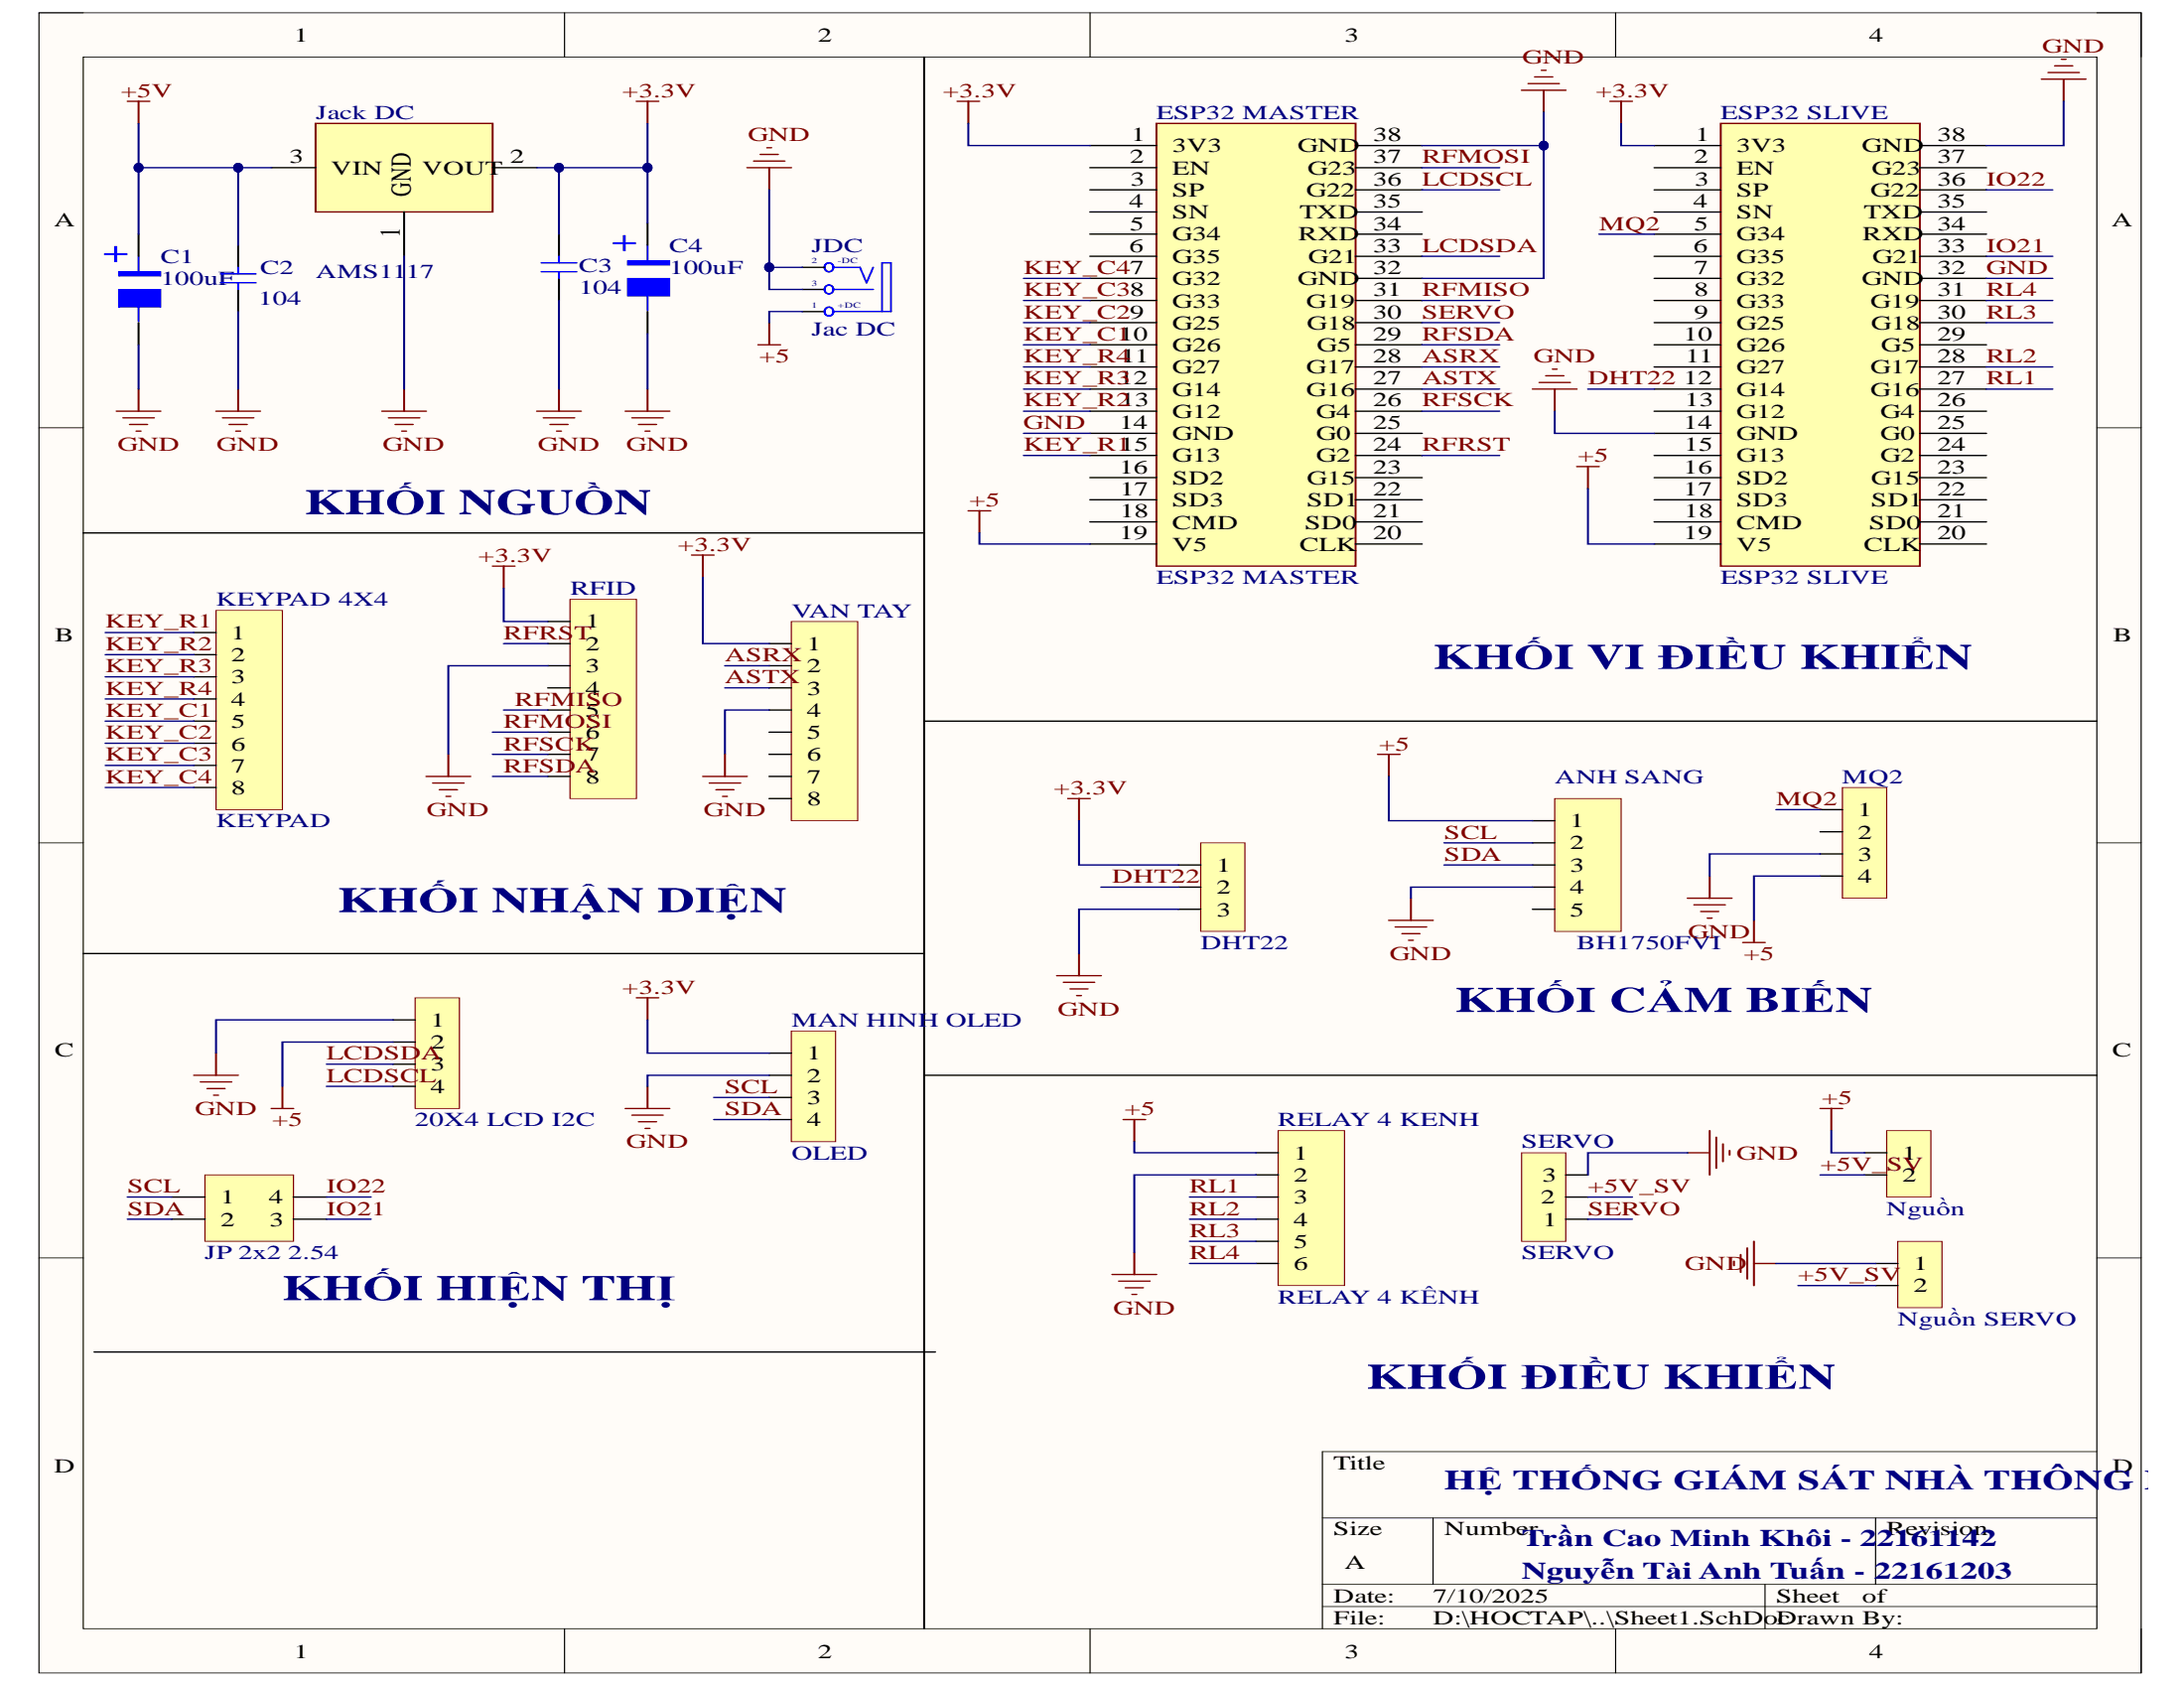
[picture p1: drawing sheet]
<svg xmlns="http://www.w3.org/2000/svg" width="279mm" height="216mm" viewBox="0 0 279 216" stroke-linecap="round" stroke-linejoin="round" font-family="sans-serif">
<path d="M5 1.6h268.9v212.4h-268.9z" fill-rule="evenodd" fill="#fffcf8"/>
<path d="M5 1.6h268.9v212.4h-268.9z" fill="none" stroke="#000" stroke-width=".13"/>
<path d="M10.7 7.3h257.6v201h-257.6z" fill-rule="evenodd" fill="#fffcf8"/>
<g fill="none" stroke="#000" stroke-width=".13">
<path d="M5 1.6h5.7M10.7 7.3h257.6v201h-257.6zM72.2 1.6v5.7M139.5 1.6v5.7M206.7 1.6v5.7M268.3 1.6h5.6v5.7M5 54.7h5.7M268.3 54.7h5.6M5 107.8h5.7M268.3 107.8h5.6M5 160.9h5.7M268.3 160.9h5.6"/>
<path d="M169.2 194.2h99.1M183.3 194.2v8.5M239.9 194.2v8.5M268.3 185.7h-99.1v22.6M72.2 208.3v5.7M139.5 208.3v5.7M169.2 202.7h99.1M169.2 205.5h99.1M206.7 208.3v5.7M225.8 202.7v5.6M273.9 208.3v5.7"/>
</g>
<path d="M147.9 15.8h25.5v56.6h-25.5z" fill-rule="evenodd" fill="#ffffb0"/>
<path d="M147.9 15.8h25.5v56.6h-25.5z" fill="none" stroke="#800000" stroke-width=".21"/>
<g fill="none" stroke="#000" stroke-width=".21">
<path d="M139.5 18.6h8.4M173.4 18.6h8.5M139.5 21.4h8.4M139.5 24.3h8.4M139.5 27.1h8.4M139.5 29.9h8.4M139.5 32.8h8.4M139.5 35.6h8.4M139.5 38.4h8.4M173.4 21.5h8.5M173.4 24.3h8.5M173.4 27.1h8.5"/>
<path d="M173.4 29.9h8.5M173.4 32.8h8.5M173.4 35.6h8.5M173.4 38.4h8.5M139.5 41.3h8.4M139.5 44.1h8.4M139.5 46.9h8.4M139.5 49.8h8.4M139.5 52.6h8.4M139.5 55.4h8.4M139.5 58.3h8.4M173.4 41.3h8.5"/>
<path d="M173.4 44.1h8.5M173.4 46.9h8.5M173.4 49.8h8.5M173.4 55.4h8.5M173.4 58.3h8.5M173.4 52.6h8.5M139.5 61.1h8.4M139.5 63.9h8.4M139.5 66.7h8.4M139.5 69.6h8.4M173.4 61.1h8.5M173.4 63.9h8.5"/>
<path d="M173.4 66.7h8.5M173.4 69.6h8.5"/>
</g>
<path d="M220.1 15.8h25.5v56.6h-25.5z" fill-rule="evenodd" fill="#ffffb0"/>
<path d="M220.1 15.8h25.5v56.6h-25.5z" fill="none" stroke="#800000" stroke-width=".21"/>
<g fill="none" stroke="#000" stroke-width=".21">
<path d="M211.6 18.6h8.5M245.6 18.6h8.5M211.6 21.5h8.5M211.6 24.3h8.5M211.6 27.1h8.5M211.6 29.9h8.5M211.6 32.8h8.5M211.6 35.6h8.5M211.6 38.4h8.5M245.6 21.5h8.5M245.6 24.3h8.5M245.6 27.1h8.5"/>
<path d="M245.6 29.9h8.5M245.6 32.8h8.5M245.6 35.6h8.5M245.6 38.4h8.5M211.6 41.3h8.5M211.6 44.1h8.5M211.6 46.9h8.5M211.6 49.8h8.5M211.6 52.6h8.5M211.6 55.4h8.5M211.6 58.3h8.5M245.6 41.3h8.5"/>
<path d="M245.6 44.1h8.5M245.6 46.9h8.5M245.6 49.8h8.5M245.6 52.6h8.5M245.6 55.4h8.5M245.6 58.3h8.5M211.6 61.1h8.5M211.6 63.9h8.5M211.6 66.7h8.5M211.6 69.6h8.5M245.6 61.1h8.5M245.6 63.9h8.5"/>
<path d="M245.6 66.7h8.5M245.6 69.6h8.5"/>
</g>
<path d="M40.4 15.8h22.6v11.3h-22.6z" fill-rule="evenodd" fill="#ffffb0"/>
<g fill="none" stroke="#800000" stroke-width=".21">
<path d="M16.3 13h2.8M17.7 13v2.8M40.4 15.8h22.6v11.3h-22.6zM81.4 13h2.9M82.8 13v2.8M14.9 52.6h5.7M15.7 53.4h4M16.6 54.3h2.3M17.4 55.1h.6M17.7 49.8v2.8M27.6 52.6h5.7M28.5 53.4h3.9"/>
<path d="M29.3 54.3h2.3M30.2 55.1h.5M30.5 49.8v2.8M48.9 52.6h5.6M49.7 53.4h4M50.6 54.3h2.2M51.4 55.1h.6M51.7 49.8v2.8M68.7 52.6h5.6M69.5 53.4h4M70.4 54.3h2.2M71.2 55.1h.6"/>
<path d="M71.5 49.8v2.8M80 52.6h5.7M80.9 53.4h3.9M81.7 54.3h2.3M82.6 55.1h.5M82.8 49.8v2.8"/>
</g>
<path d="M34.7 21.4h5.7M51.7 27.1v5.7M63 21.4h5.7" fill="none" stroke="#000" stroke-width=".21"/>
<path d="M15.2 37h5.4v2.3h-5.4z" fill-rule="evenodd" fill="#00f"/>
<path d="M15.2 37h5.4v2.3h-5.4z" fill="none" stroke="#00f" stroke-width=".13"/>
<path d="M15.2 34.8h5.4v.5h-5.4z" fill-rule="evenodd" fill="#00f"/>
<path d="M15.2 34.8h5.4v.5h-5.4z" fill="none" stroke="#00f" stroke-width=".13"/>
<path d="M17.7 32.8v2.2M17.7 38.4v2.7M28.2 36.2h4.5M28.2 35h4.5M30.5 34.2v.8M30.5 36.2v.8M69.3 34.8h4.5M69.3 33.6h4.5M71.5 32.8v.8M71.5 34.8v.8" fill="none" stroke="#00f" stroke-width=".21"/>
<path d="M17.7 29.9v2.9M30.5 31.4v2.8M30.5 37v2.9M71.5 29.9v2.9M71.5 35.6v2.8M17.7 41.3v2.8" fill="none" stroke="#000" stroke-width=".21"/>
<path d="M80.3 35.6h5.4v2.3h-5.4z" fill-rule="evenodd" fill="#00f"/>
<path d="M80.3 35.6h5.4v2.3h-5.4z" fill="none" stroke="#00f" stroke-width=".13"/>
<path d="M80.3 33.3h5.4v.6h-5.4z" fill-rule="evenodd" fill="#00f"/>
<path d="M80.3 33.3h5.4v.6h-5.4z" fill="none" stroke="#00f" stroke-width=".13"/>
<path d="M82.8 31.4v2.2M82.8 37v2.7" fill="none" stroke="#00f" stroke-width=".21"/>
<path d="M82.8 28.5v2.9M82.8 39.9v2.8" fill="none" stroke="#000" stroke-width=".21"/>
<path d="M53.1 127.6h5.7v14.2h-5.7z" fill-rule="evenodd" fill="#ffffb0"/>
<path d="M53.1 127.6h5.7v14.2h-5.7z" fill="none" stroke="#800000" stroke-width=".13"/>
<path d="M50.3 130.5h2.8M50.3 133.3h2.8M50.3 136.1h2.8M50.3 138.9h2.8" fill="none" stroke="#000" stroke-width=".21"/>
<path d="M27.6 78.1h8.5v25.5h-8.5z" fill-rule="evenodd" fill="#ffffb0"/>
<path d="M27.6 78.1h8.5v25.5h-8.5z" fill="none" stroke="#800000" stroke-width=".13"/>
<path d="M24.8 80.9h2.8M24.8 83.7h2.8M24.8 86.6h2.8M24.8 89.4h2.8M24.8 92.2h2.8M24.8 95.1h2.8M24.8 97.9h2.8M24.8 100.7h2.8" fill="none" stroke="#000" stroke-width=".21"/>
<path d="M26.2 150.3h11.3v8.5h-11.3z" fill-rule="evenodd" fill="#ffffb0"/>
<path d="M26.2 150.3h11.3v8.5h-11.3z" fill="none" stroke="#800000" stroke-width=".13"/>
<path d="M22 153.1h4.2M22 155.9h4.2M37.5 153.1h4.3M37.5 155.9h4.3" fill="none" stroke="#000" stroke-width=".21"/>
<path d="M198.9 102.1h8.5v17h-8.5z" fill-rule="evenodd" fill="#ffffb0"/>
<path d="M198.9 102.1h8.5v17h-8.5z" fill="none" stroke="#800000" stroke-width=".13"/>
<path d="M196.1 105h2.8M196.1 107.8h2.8M196.1 110.6h2.8M196.1 113.5h2.8M196.1 116.3h2.8" fill="none" stroke="#000" stroke-width=".21"/>
<path d="M163.5 144.6h8.5v19.8h-8.5z" fill-rule="evenodd" fill="#ffffb0"/>
<path d="M163.5 144.6h8.5v19.8h-8.5z" fill="none" stroke="#800000" stroke-width=".13"/>
<path d="M160.7 147.4h2.8M160.7 150.3h2.8M160.7 153.1h2.8M160.7 155.9h2.8M160.7 158.8h2.8M160.7 161.6h2.8" fill="none" stroke="#000" stroke-width=".21"/>
<path d="M194.7 147.4h5.6v11.4h-5.6z" fill-rule="evenodd" fill="#ffffb0"/>
<path d="M194.7 147.4h5.6v11.4h-5.6z" fill="none" stroke="#800000" stroke-width=".13"/>
<path d="M200.3 155.9h2.8M200.3 153.1h2.8M200.3 150.3h2.8" fill="none" stroke="#000" stroke-width=".21"/>
<path d="M241.4 144.6h5.6v8.5h-5.6z" fill-rule="evenodd" fill="#ffffb0"/>
<path d="M241.4 144.6h5.6v8.5h-5.6z" fill="none" stroke="#800000" stroke-width=".13"/>
<path d="M238.5 147.4h2.9M238.5 150.3h2.9" fill="none" stroke="#000" stroke-width=".21"/>
<path d="M242.8 158.8h5.6v8.5h-5.6z" fill-rule="evenodd" fill="#ffffb0"/>
<path d="M242.8 158.8h5.6v8.5h-5.6z" fill="none" stroke="#800000" stroke-width=".13"/>
<path d="M118.2 7.3v201M102.7 39.9h2.8M102.7 37h2.8M102.7 34.2h2.8M10.7 68.2h107.5M118.2 92.2h150.1M10.7 122h107.5M118.2 137.5h150.1M12.1 172.9h107.5M239.9 161.6h2.9M239.9 164.4h2.9" fill="none" stroke="#000" stroke-width=".21"/>
<g fill="none" stroke="#00f" stroke-width=".21">
<path d="M106.6 39.9h7.4v-6.3h-1.2v6.3M106.6 37h5.1M106.6 34.2h3.4l.9 2 .8-2"/>
<circle cx="106" cy="39.9" r=".57"/>
<circle cx="106" cy="37" r=".57"/>
<circle cx="106" cy="34.2" r=".57"/>
<circle cx="106.1" cy="37" r=".57"/>
<circle cx="106.1" cy="39.9" r=".57"/>
</g>
<path d="M101.2 131.9h5.7v14.1h-5.7z" fill-rule="evenodd" fill="#ffffb0"/>
<path d="M101.2 131.9h5.7v14.1h-5.7z" fill="none" stroke="#800000" stroke-width=".13"/>
<path d="M98.4 134.7h2.8M98.4 137.5h2.8M98.4 140.4h2.8M98.4 143.2h2.8" fill="none" stroke="#000" stroke-width=".21"/>
<g fill="none" stroke="#800000" stroke-width=".21">
<path d="M97.3 19.8h2.2M98.1 18.9h.6M122.5 13h2.8M123.9 13v2.8M194.7 11.5h5.6M195.5 10.7h4M196.4 9.8h2.2M197.2 9h.6M197.5 11.5v2.9M206 13h2.8M207.4 13v2.8M261.2 10.1h5.6"/>
<path d="M262 9.3h4M262.9 8.4h2.2M263.7 7.6h.6M264 10.1v2.9M95.6 21.4h5.6M96.4 20.6h4M98.4 21.4v2.9M97 44.1h2.8M98.4 41.3v2.8M196.1 49.8h5.6M196.9 48.9h4M197.8 48.1h2.2"/>
<path d="M198.6 47.2h.6M198.9 49.8v2.8M201.7 59.7h2.9M203.1 59.7v2.8M63 72.4h2.9M64.4 72.4v2.8M88.5 71h2.8M89.9 71v2.8M123.9 65.3h2.8M125.3 65.3v2.9M54.5 99.3h5.7M57.4 96.5v2.8"/>
<path d="M176.3 96.5h2.8M177.7 96.5v2.8M55.4 100.2h3.9M56.2 101h2.3M57.1 101.9h.5M136.6 102.1h2.9M138 102.1v2.9M177.7 117.7h5.6M178.5 118.6h4M179.4 119.4h2.2M180.5 114.9v2.8M24.8 137.5h5.7"/>
<path d="M25.7 138.4h3.9M26.5 139.2h2.3M27.6 134.7v2.8M36.1 138.9v2.9M81.4 127.6h2.9M82.8 127.6v2.9M82.8 138.9v2.9M135.2 124.8h5.7M136.1 125.6h3.9M136.9 126.5h2.3M137.8 127.3h.5M138 122v2.8"/>
<path d="M180.2 120.3h.6M27.4 140.1h.5M34.7 141.8h2.8M80 141.8h5.7M80.9 142.6h3.9M81.7 143.5h2.3M82.6 144.3h.5M143.7 143.2h2.8M145.1 143.2v2.8M215.9 147.4h2.8M218.7 144.6v5.7M219.6 145.5v3.9"/>
<path d="M220.4 146.3v2.3M221.3 147.2v.5M223.5 159.6v4M224.4 158.8v5.6M232.9 141.8h2.8M234.3 141.8v2.8M142.3 163h5.6M143.1 163.9h4M144 164.7h2.2M144.8 165.6h.6M145.1 160.2v2.8M221.8 161.3v.6"/>
<path d="M222.7 160.5v2.2M224.4 161.6h2.8"/>
</g>
<path d="M72.9 76.7h8.5v25.4h-8.5z" fill-rule="evenodd" fill="#ffffb0"/>
<path d="M72.9 76.7h8.5v25.4h-8.5z" fill="none" stroke="#800000" stroke-width=".13"/>
<path d="M70.1 79.5h2.8M70.1 82.3h2.8M70.1 85.2h2.8M70.1 88h2.8M70.1 90.8h2.8M70.1 93.6h2.8M70.1 96.5h2.8M70.1 99.3h2.8" fill="none" stroke="#000" stroke-width=".21"/>
<path d="M153.6 107.8h5.7v11.3h-5.7z" fill-rule="evenodd" fill="#ffffb0"/>
<path d="M153.6 107.8h5.7v11.3h-5.7z" fill="none" stroke="#800000" stroke-width=".13"/>
<path d="M150.8 110.6h2.8M150.8 113.5h2.8M150.8 116.3h2.8" fill="none" stroke="#000" stroke-width=".21"/>
<path d="M235.7 100.7h5.7v14.2h-5.7z" fill-rule="evenodd" fill="#ffffb0"/>
<path d="M235.7 100.7h5.7v14.2h-5.7z" fill="none" stroke="#800000" stroke-width=".13"/>
<path d="M232.9 103.6h2.8M232.9 106.4h2.8M232.9 109.2h2.8M232.9 112.1h2.8" fill="none" stroke="#000" stroke-width=".21"/>
<path d="M215.9 114.9h5.7M216.7 115.7h4M217.6 116.6h2.2M218.4 117.4h.6M218.7 112.1v2.8" fill="none" stroke="#800000" stroke-width=".21"/>
<path d="M17.7 21.4v8.5" fill="none" stroke="#000080" stroke-width=".21"/>
<circle cx="17.7" cy="21.4" r=".57" fill="#000080"/>
<circle cx="17.7" cy="21.4" r=".57" fill="none" stroke="#000080" stroke-width=".13"/>
<path d="M30.5 21.4v10M17.7 44.1v5.7" fill="none" stroke="#000080" stroke-width=".21"/>
<circle cx="30.5" cy="21.4" r=".57" fill="#000080"/>
<circle cx="30.5" cy="21.4" r=".57" fill="none" stroke="#000080" stroke-width=".13"/>
<path d="M30.5 39.9v9.9M51.7 32.8v17M68.7 21.4h14.1M71.5 38.4v11.4M82.8 42.7v7.1" fill="none" stroke="#000080" stroke-width=".21"/>
<circle cx="71.5" cy="21.4" r=".57" fill="#000080"/>
<circle cx="71.5" cy="21.4" r=".57" fill="none" stroke="#000080" stroke-width=".13"/>
<circle cx="82.8" cy="21.4" r=".57" fill="#000080"/>
<circle cx="82.8" cy="21.4" r=".57" fill="none" stroke="#000080" stroke-width=".13"/>
<path d="M71.5 21.4v8.5" fill="none" stroke="#000080" stroke-width=".21"/>
<circle cx="71.5" cy="21.4" r=".57" fill="#000080"/>
<circle cx="71.5" cy="21.4" r=".57" fill="none" stroke="#000080" stroke-width=".13"/>
<g fill="none" stroke="#000080" stroke-width=".21">
<path d="M82.8 15.8v12.7M131 35.6h8.5M131 38.4h8.5M181.9 38.4h9.9M181.9 21.5h9.9M181.9 24.3h9.9M181.9 32.8h9.9M204.6 29.9h7M254.1 35.6h8.5M254.1 38.4h8.5M254.1 24.3h8.5M254.1 32.8h8.5"/>
<path d="M131 41.3h8.5M131 44.1h8.5M131 46.9h8.5M131 49.8h8.5M131 52.6h8.5M131 55.4h8.5M131 58.3h8.5M181.9 41.3h9.9M181.9 44.1h9.9M181.9 46.9h9.9M181.9 49.8h9.9M181.9 52.6h9.9"/>
<path d="M181.9 58.3h9.9M203.1 49.8h8.5M254.1 41.3h8.5M254.1 46.9h8.5M254.1 49.8h8.5M13.5 80.9h11.3M13.5 83.7h11.3M13.5 86.6h11.3M13.5 89.4h11.3M13.5 92.2h11.3M13.5 95.1h11.3M13.5 97.9h11.3"/>
<path d="M13.5 100.7h11.3M184.7 107.8h11.4M184.7 110.6h11.4M41.8 136.1h8.5M41.8 138.9h8.5M50.3 130.5h-22.7v4.2M50.3 133.3h-14.2v5.6M82.8 130.5v4.2h15.6M98.4 137.5h-15.6v1.4M16.3 153.1h5.7M16.3 155.9h5.7M41.8 153.1h5.7"/>
<path d="M41.8 155.9h5.7M91.3 140.4h7.1M91.3 143.2h7.1M152.2 153.1h8.5M152.2 155.9h8.5M152.2 158.8h8.5M203.1 153.1h5.7M203.1 155.9h5.7M232.9 150.3h5.6M152.2 161.6h8.5M230 164.4h9.9"/>
</g>
<circle cx="82.8" cy="21.4" r=".57" fill="#000080"/>
<circle cx="82.8" cy="21.4" r=".57" fill="none" stroke="#000080" stroke-width=".13"/>
<path d="M123.9 15.8v2.8h15.6M207.4 15.8v2.8h4.2M98.4 24.3v9.9h4.3M102.7 39.9h-4.3v1.4M125.3 68.2v1.4h14.2M203.1 62.5v7.1h8.5M177.7 99.3v5.7h18.4M145.1 146v1.4h15.6M234.3 144.6v2.8h4.2" fill="none" stroke="#000080" stroke-width=".21"/>
<circle cx="98.4" cy="34.2" r=".57" fill="#000080"/>
<circle cx="98.4" cy="34.2" r=".57" fill="none" stroke="#000080" stroke-width=".13"/>
<path d="M197.5 14.4v4.2h-15.6" fill="none" stroke="#000080" stroke-width=".21"/>
<circle cx="197.5" cy="18.6" r=".57" fill="#000080"/>
<circle cx="197.5" cy="18.6" r=".57" fill="none" stroke="#000080" stroke-width=".13"/>
<path d="M197.5 18.6v17h-15.6M198.9 52.6v2.8h12.7" fill="none" stroke="#000080" stroke-width=".21"/>
<circle cx="197.5" cy="18.6" r=".57" fill="#000080"/>
<circle cx="197.5" cy="18.6" r=".57" fill="none" stroke="#000080" stroke-width=".13"/>
<path d="M17.7 15.8v5.6h17M264 13v5.6h-9.9M196.1 113.5h-15.6v1.4M160.7 150.3h-15.6v9.9M215.9 147.4h-12.8v2.9M227.2 161.6h12.7" fill="none" stroke="#000080" stroke-width=".21"/>
<circle cx="17.7" cy="21.4" r=".57" fill="#000080"/>
<circle cx="17.7" cy="21.4" r=".57" fill="none" stroke="#000080" stroke-width=".13"/>
<circle cx="30.5" cy="21.4" r=".57" fill="#000080"/>
<circle cx="30.5" cy="21.4" r=".57" fill="none" stroke="#000080" stroke-width=".13"/>
<path d="M98.4 34.2v2.8h4.3" fill="none" stroke="#000080" stroke-width=".21"/>
<circle cx="98.4" cy="34.2" r=".57" fill="#000080"/>
<circle cx="98.4" cy="34.2" r=".57" fill="none" stroke="#000080" stroke-width=".13"/>
<g fill="none" stroke="#000080" stroke-width=".21">
<path d="M64.4 75.2v4.3h5.7M63 93.6h7.1M63 96.5h7.1M63 99.3h7.1M64.4 82.3h5.7M64.4 90.8h5.7M70.1 85.2h-12.7v11.3M138 105v5.6h12.8M140.9 113.5h9.9M150.8 116.3h-12.8v5.7M227.2 103.6h5.7M232.9 112.1h-8.5v5.6"/>
<path d="M232.9 109.2h-14.2v2.9"/>
</g>
<path d="M224.4 117.7v2.8M223 120.5h2.8" fill="none" stroke="#800000" stroke-width=".21"/>
<path d="M101.2 79.5h8.5v25.5h-8.5z" fill-rule="evenodd" fill="#ffffb0"/>
<path d="M101.2 79.5h8.5v25.5h-8.5z" fill="none" stroke="#800000" stroke-width=".13"/>
<path d="M98.4 82.3h2.8M98.4 85.2h2.8M98.4 88h2.8M98.4 90.8h2.8M98.4 93.6h2.8M98.4 96.5h2.8M98.4 99.3h2.8M98.4 102.1h2.8" fill="none" stroke="#000" stroke-width=".21"/>
<path d="M89.9 73.8v8.5h8.5M92.7 85.2h5.7M92.7 88h5.7M98.4 90.8h-5.7v5.7" fill="none" stroke="#000080" stroke-width=".21"/>
<path d="M89.9 99.3h5.7M92.7 96.5v2.8M90.8 100.2h3.9M91.6 101h2.3M92.5 101.9h.5" fill="none" stroke="#800000" stroke-width=".21"/>
<g font-size="5.9" fill="#00f">
<text x="16.3" y="33.6" transform="rotate(-90 16.3 33.6)">+</text>
<text x="81.4" y="32.2" transform="rotate(-90 81.4 32.2)">+</text>
</g>
<g font-size="4.6" fill="#000080">
<text x="39" y="65.8">KHỐI NGUỒN</text>
<text x="183.3" y="85.6">KHỐI VI ĐIỀU KHIỂN</text>
<text x="43.2" y="116.7">KHỐI NHẬN DIỆN</text>
<text x="186.1" y="129.4">KHỐI CẢM BIẾN</text>
<text x="36.1" y="166.3">KHỐI HIỆN THỊ</text>
<text x="174.8" y="177.6">KHỐI ĐIỀU KHIỂN</text>
</g>
<g font-size="3.7">
<text x="52.6" y="25.1" transform="rotate(-90 52.6 25.1)">GND</text>
<text x="51.1" y="30.4" transform="rotate(-90 51.1 30.4)">1</text>
</g>
<g font-size="3.6" fill="#000080">
<text x="184.8" y="190.6">HỆ THỐNG GIÁM SÁT NHÀ THÔNG</text>
<text x="274.4" y="190.6">MI</text>
</g>
<g font-size="3" fill="#000080">
<text x="194.7" y="197.7">Trần Cao Minh Khôi - 22161142</text>
<text x="194.7" y="202">Nguyễn Tài Anh Tuấn - 22161203</text>
</g>
<g font-size="2.5">
<text x="37.6" y="5.3">1</text>
<text x="104.6" y="5.3">2</text>
<text x="172" y="5.3">3</text>
<text x="239.1" y="5.3">4</text>
<text x="37" y="20.9">3</text>
<text x="42.3" y="22.3">VIN</text>
<text x="54" y="22.3">VOUT</text>
<text x="65.3" y="20.9">2</text>
<text x="144.5" y="20.9">2</text>
<text x="144.6" y="23.8">3</text>
<text x="144.7" y="18.1">1</text>
<text x="150" y="19.4">3V3</text>
<text x="150" y="22.3">EN</text>
<text x="166" y="19.4">GND</text>
<text x="167.3" y="22.3">G23</text>
<text x="175.7" y="23.8">36</text>
<text x="175.7" y="20.9">37</text>
<text x="175.7" y="18.1">38</text>
<text x="216.7" y="20.9">2</text>
<text x="216.8" y="23.8">3</text>
<text x="216.9" y="18.1">1</text>
<text x="222.1" y="19.4">3V3</text>
<text x="222.1" y="22.3">EN</text>
<text x="238.2" y="19.4">GND</text>
<text x="239.5" y="22.3">G23</text>
<text x="247.8" y="23.8">36</text>
<text x="247.8" y="20.9">37</text>
<text x="247.8" y="18.1">38</text>
<text x="6.9" y="29">A</text>
<text x="144.5" y="26.5">4</text>
<text x="144.5" y="29.4">5</text>
<text x="150" y="25.1">SP</text>
<text x="150" y="28">SN</text>
<text x="166.3" y="28">TXD</text>
<text x="167.1" y="25.1">G22</text>
<text x="175.7" y="29.4">34</text>
<text x="175.7" y="26.5">35</text>
<text x="216.6" y="26.5">4</text>
<text x="216.7" y="29.4">5</text>
<text x="222.1" y="25.1">SP</text>
<text x="222.1" y="28">SN</text>
<text x="238.5" y="28">TXD</text>
<text x="239.3" y="25.1">G22</text>
<text x="247.8" y="29.4">34</text>
<text x="247.8" y="26.5">35</text>
<text x="270.2" y="29">A</text>
<text x="144.5" y="32.2">6</text>
<text x="150" y="30.8">G34</text>
<text x="150" y="33.6">G35</text>
<text x="166.1" y="30.8">RXD</text>
<text x="167.4" y="33.6">G21</text>
<text x="175.7" y="35.1">32</text>
<text x="175.7" y="32.2">33</text>
<text x="216.6" y="32.2">6</text>
<text x="216.7" y="35.1">7</text>
<text x="222.1" y="30.8">G34</text>
<text x="222.1" y="33.6">G35</text>
<text x="238.3" y="30.8">RXD</text>
<text x="239.6" y="33.6">G21</text>
<text x="247.8" y="35.1">32</text>
<text x="247.8" y="32.2">33</text>
<text x="150" y="36.4">G32</text>
<text x="150" y="39.3">G33</text>
<text x="166" y="36.4">GND</text>
<text x="167.1" y="39.3">G19</text>
<text x="175.7" y="40.7">30</text>
<text x="175.7" y="37.9">31</text>
<text x="216.7" y="37.9">8</text>
<text x="216.7" y="40.7">9</text>
<text x="222.1" y="36.4">G32</text>
<text x="222.1" y="39.3">G33</text>
<text x="238.2" y="36.4">GND</text>
<text x="239.3" y="39.3">G19</text>
<text x="247.8" y="40.7">30</text>
<text x="247.8" y="37.9">31</text>
<text x="143.2" y="43.5">10</text>
<text x="143.4" y="46.4">11</text>
<text x="150" y="42.1">G25</text>
<text x="150" y="45">G26</text>
<text x="150" y="47.8">G27</text>
<text x="167.1" y="47.8">G17</text>
<text x="167.2" y="42.1">G18</text>
<text x="168.5" y="45">G5</text>
<text x="175.7" y="46.4">28</text>
<text x="175.7" y="43.5">29</text>
<text x="215.4" y="43.5">10</text>
<text x="215.6" y="46.4">11</text>
<text x="222.1" y="42.1">G25</text>
<text x="222.1" y="45">G26</text>
<text x="222.1" y="47.8">G27</text>
<text x="239.3" y="47.8">G17</text>
<text x="239.4" y="42.1">G18</text>
<text x="240.7" y="45">G5</text>
<text x="247.8" y="46.4">28</text>
<text x="247.8" y="43.5">29</text>
<text x="143.2" y="49.2">12</text>
<text x="143.4" y="52">13</text>
<text x="150" y="50.6">G14</text>
<text x="150" y="53.4">G12</text>
<text x="167.1" y="50.6">G16</text>
<text x="168.4" y="53.4">G4</text>
<text x="175.7" y="52">26</text>
<text x="175.7" y="49.2">27</text>
<text x="215.4" y="49.2">12</text>
<text x="215.5" y="52">13</text>
<text x="222.1" y="50.6">G14</text>
<text x="222.1" y="53.4">G12</text>
<text x="239.3" y="50.6">G16</text>
<text x="240.6" y="53.4">G4</text>
<text x="247.8" y="52">26</text>
<text x="247.8" y="49.2">27</text>
<text x="143.2" y="54.9">14</text>
<text x="143.3" y="57.7">15</text>
<text x="150" y="56.3">GND</text>
<text x="150" y="59.1">G13</text>
<text x="168.4" y="59.1">G2</text>
<text x="168.4" y="56.3">G0</text>
<text x="175.7" y="57.7">24</text>
<text x="175.7" y="54.9">25</text>
<text x="215.4" y="54.9">14</text>
<text x="215.5" y="57.7">15</text>
<text x="222.1" y="56.3">GND</text>
<text x="222.1" y="59.1">G13</text>
<text x="240.6" y="59.1">G2</text>
<text x="240.6" y="56.3">G0</text>
<text x="247.8" y="57.7">24</text>
<text x="247.8" y="54.9">25</text>
<text x="143.2" y="60.5">16</text>
<text x="143.3" y="63.3">17</text>
<text x="150" y="62">SD2</text>
<text x="150" y="64.8">SD3</text>
<text x="167.2" y="64.8">SD1</text>
<text x="167.2" y="62">G15</text>
<text x="175.7" y="63.3">22</text>
<text x="175.7" y="60.5">23</text>
<text x="215.4" y="60.5">16</text>
<text x="215.4" y="63.3">17</text>
<text x="222.1" y="62">SD2</text>
<text x="222.1" y="64.8">SD3</text>
<text x="239.4" y="64.8">SD1</text>
<text x="239.4" y="62">G15</text>
<text x="247.8" y="63.3">22</text>
<text x="247.8" y="60.5">23</text>
<text x="143.2" y="69">19</text>
<text x="143.3" y="66.2">18</text>
<text x="150" y="67.6">CMD</text>
<text x="150" y="70.4">V5</text>
<text x="166.3" y="70.4">CLK</text>
<text x="166.9" y="67.6">SD0</text>
<text x="175.7" y="69">20</text>
<text x="175.7" y="66.2">21</text>
<text x="215.4" y="69">19</text>
<text x="215.5" y="66.2">18</text>
<text x="222.1" y="67.6">CMD</text>
<text x="222.1" y="70.4">V5</text>
<text x="238.5" y="70.4">CLK</text>
<text x="239.1" y="67.6">SD0</text>
<text x="247.8" y="69">20</text>
<text x="247.8" y="66.2">21</text>
<text x="7" y="82.1">B</text>
<text x="29.6" y="81.8">1</text>
<text x="74.9" y="80.3">1</text>
<text x="74.9" y="83.2">2</text>
<text x="103.2" y="83.2">1</text>
<text x="270.3" y="82.1">B</text>
<text x="29.6" y="84.6">2</text>
<text x="29.6" y="87.4">3</text>
<text x="74.9" y="86">3</text>
<text x="74.9" y="88.9">4</text>
<text x="103.2" y="86">2</text>
<text x="103.2" y="88.9">3</text>
<text x="29.6" y="90.3">4</text>
<text x="29.6" y="93.1">5</text>
<text x="29.6" y="96">6</text>
<text x="74.9" y="91.6">5</text>
<text x="74.9" y="94.5">6</text>
<text x="103.2" y="91.6">4</text>
<text x="103.2" y="94.5">5</text>
<text x="29.6" y="98.7">7</text>
<text x="29.6" y="101.6">8</text>
<text x="74.9" y="97.3">7</text>
<text x="74.9" y="100.2">8</text>
<text x="103.2" y="97.3">6</text>
<text x="103.2" y="100.2">7</text>
<text x="103.2" y="103">8</text>
<text x="200.8" y="105.8">1</text>
<text x="237.7" y="104.4">1</text>
<text x="237.7" y="107.3">2</text>
<text x="155.6" y="111.5">1</text>
<text x="200.8" y="108.6">2</text>
<text x="200.8" y="111.5">3</text>
<text x="237.7" y="110.1">3</text>
<text x="237.7" y="112.9">4</text>
<text x="155.6" y="114.3">2</text>
<text x="155.6" y="117.2">3</text>
<text x="200.8" y="114.3">4</text>
<text x="200.8" y="117.2">5</text>
<text x="55.1" y="131.3">1</text>
<text x="7" y="135.2">C</text>
<text x="55.1" y="134.2">2</text>
<text x="55.1" y="137">3</text>
<text x="103.2" y="135.5">1</text>
<text x="270.2" y="135.2">C</text>
<text x="55.1" y="139.8">4</text>
<text x="103.2" y="138.4">2</text>
<text x="103.2" y="141.2">3</text>
<text x="103.2" y="144.1">4</text>
<text x="165.5" y="148.3">1</text>
<text x="243.4" y="148.3">1</text>
<text x="28.2" y="154">1</text>
<text x="34.4" y="154">4</text>
<text x="165.5" y="151.2">2</text>
<text x="165.5" y="154">3</text>
<text x="197.1" y="154">2</text>
<text x="197.3" y="151.2">3</text>
<text x="243.4" y="151.2">2</text>
<text x="28.2" y="156.8">2</text>
<text x="34.5" y="156.8">3</text>
<text x="165.5" y="156.8">4</text>
<text x="165.5" y="159.6">5</text>
<text x="197.4" y="156.8">1</text>
<text x="165.5" y="162.5">6</text>
<text x="244.8" y="162.5">1</text>
<text x="244.8" y="165.3">2</text>
<text x="6.9" y="188.3">D</text>
<text x="170.6" y="187.9">Title</text>
<text x="270.2" y="188.3">D</text>
<text x="170.6" y="196.4">Size</text>
<text x="184.8" y="196.4">Number</text>
<text x="241.3" y="196.4">Revision</text>
<text x="172" y="200.7">A</text>
<text x="170.6" y="204.9">Date:</text>
<text x="170.6" y="207.7">File:</text>
<text x="183.3" y="204.9">7/10/2025</text>
<text x="183.3" y="207.7">D:\HOCTAP\..\Sheet1.SchDoc</text>
<text x="227.2" y="204.9">Sheet</text>
<text x="227.2" y="207.7">Drawn By:</text>
<text x="238.2" y="204.9">of</text>
<text x="37.6" y="212">1</text>
<text x="104.6" y="212">2</text>
<text x="172" y="212">3</text>
<text x="239.1" y="212">4</text>
</g>
<g font-size="2.5" fill="#800000">
<text x="194.8" y="8.1">GND</text>
<text x="261.3" y="6.8">GND</text>
<text x="15.5" y="12.4">+5V</text>
<text x="79.6" y="12.4">+3.3V</text>
<text x="120.6" y="12.4">+3.3V</text>
<text x="204.1" y="12.4">+3.3V</text>
<text x="95.7" y="18.1">GND</text>
<text x="181.9" y="20.9">RFMOSI</text>
<text x="181.9" y="23.8">LCDSCL</text>
<text x="254.1" y="23.8">IO22</text>
<text x="204.6" y="29.4">MQ2</text>
<text x="130.9" y="35.1">KEY_C47</text>
<text x="181.9" y="32.2">LCDSDA</text>
<text x="254.1" y="32.2">IO21</text>
<text x="254.1" y="35.1">GND</text>
<text x="130.9" y="37.9">KEY_C38</text>
<text x="130.9" y="40.7">KEY_C29</text>
<text x="181.9" y="37.9">RFMISO</text>
<text x="181.9" y="40.7">SERVO</text>
<text x="254.1" y="37.9">RL4</text>
<text x="254.1" y="40.7">RL3</text>
<text x="97.1" y="46.4">+5</text>
<text x="130.9" y="43.5">KEY_C1</text>
<text x="130.9" y="46.4">KEY_R4</text>
<text x="181.9" y="43.5">RFSDA</text>
<text x="181.9" y="46.4">ASRX</text>
<text x="196.2" y="46.4">GND</text>
<text x="254.1" y="46.4">RL2</text>
<text x="130.9" y="49.2">KEY_R3</text>
<text x="130.9" y="52">KEY_R2</text>
<text x="181.9" y="49.2">ASTX</text>
<text x="181.9" y="52">RFSCK</text>
<text x="203.1" y="49.2">DHT22</text>
<text x="254.1" y="49.2">RL1</text>
<text x="15" y="57.7">GND</text>
<text x="27.7" y="57.7">GND</text>
<text x="48.9" y="57.7">GND</text>
<text x="68.8" y="57.7">GND</text>
<text x="80.1" y="57.7">GND</text>
<text x="130.9" y="54.9">GND</text>
<text x="130.9" y="57.7">KEY_R1</text>
<text x="181.9" y="57.7">RFRST</text>
<text x="201.9" y="59.1">+5</text>
<text x="124" y="64.8">+5</text>
<text x="61.2" y="71.9">+3.3V</text>
<text x="86.7" y="70.4">+3.3V</text>
<text x="13.4" y="80.3">KEY_R1</text>
<text x="13.4" y="83.2">KEY_R2</text>
<text x="64.4" y="81.8">RFRS</text>
<text x="73.5" y="81.8">T</text>
<text x="13.4" y="86">KEY_R3</text>
<text x="13.4" y="88.9">KEY_R4</text>
<text x="92.7" y="84.6">ASRX</text>
<text x="92.7" y="87.4">ASTX</text>
<text x="13.4" y="91.6">KEY_C1</text>
<text x="13.4" y="94.5">KEY_C2</text>
<text x="64.4" y="93.1">RFMOSI</text>
<text x="64.4" y="96">RFSCK</text>
<text x="65.8" y="90.3">RFM</text>
<text x="73.7" y="90.3">ISO</text>
<text x="176.4" y="96">+5</text>
<text x="13.4" y="97.3">KEY_C3</text>
<text x="13.4" y="100.2">KEY_C4</text>
<text x="64.4" y="98.7">RFSD</text>
<text x="73.6" y="98.7">A</text>
<text x="134.8" y="101.6">+3.3V</text>
<text x="54.6" y="104.4">GND</text>
<text x="90" y="104.4">GND</text>
<text x="184.8" y="107.3">SCL</text>
<text x="227.2" y="103">MQ2</text>
<text x="142.3" y="112.9">DHT22</text>
<text x="184.8" y="110.1">SDA</text>
<text x="216" y="120">GND</text>
<text x="177.8" y="122.8">GND</text>
<text x="223.1" y="122.8">+5</text>
<text x="79.6" y="127.1">+3.3V</text>
<text x="135.3" y="129.9">GND</text>
<text x="41.8" y="135.5">LCDSD</text>
<text x="53.9" y="135.5">A</text>
<text x="24.9" y="142.6">GND</text>
<text x="41.8" y="138.4">LCDSCL</text>
<text x="92.7" y="139.8">SCL</text>
<text x="92.7" y="142.6">SDA</text>
<text x="143.9" y="142.6">+5</text>
<text x="233" y="141.2">+5</text>
<text x="34.8" y="144.1">+5</text>
<text x="80.1" y="146.9">GND</text>
<text x="222.1" y="148.3">GND</text>
<text x="232.9" y="149.7">+5V_SV</text>
<text x="16.3" y="152.5">SCL</text>
<text x="16.3" y="155.4">SDA</text>
<text x="41.8" y="152.5">IO22</text>
<text x="41.8" y="155.4">IO21</text>
<text x="152.2" y="152.5">RL1</text>
<text x="152.2" y="155.4">RL2</text>
<text x="203.1" y="152.5">+5V_SV</text>
<text x="203.1" y="155.4">SERVO</text>
<text x="152.2" y="158.2">RL3</text>
<text x="152.2" y="161.1">RL4</text>
<text x="215.5" y="162.5">GND</text>
<text x="230" y="163.8">+5V_SV</text>
<text x="142.4" y="168.2">GND</text>
</g>
<g font-size="2.5" fill="#000080">
<text x="40.4" y="15.2">Jack DC</text>
<text x="147.9" y="15.2">ESP32 MASTER</text>
<text x="220.1" y="15.2">ESP32 SLIVE</text>
<text x="20.5" y="33.6">C1</text>
<text x="33.3" y="35.1">C2</text>
<text x="40.4" y="35.6">AMS11</text>
<text x="51.9" y="35.6">17</text>
<text x="74" y="34.7">C3</text>
<text x="85.6" y="32.2">C4</text>
<text x="85.6" y="35.1">100uF</text>
<text x="103.8" y="32.2">JDC</text>
<text x="20.5" y="36.4">100uF</text>
<text x="33.1" y="39">104</text>
<text x="74" y="37.6">104</text>
<text x="103.8" y="42.9">Jac DC</text>
<text x="27.6" y="77.5">KEYPAD 4X4</text>
<text x="72.9" y="76.1">RFID</text>
<text x="147.9" y="74.7">ESP32 MASTER</text>
<text x="220.1" y="74.7">ESP32 SLIVE</text>
<text x="101.3" y="79">VAN TAY</text>
<text x="198.9" y="100.2">ANH SANG</text>
<text x="235.7" y="100.2">MQ2</text>
<text x="27.6" y="105.8">KEYPAD</text>
<text x="153.6" y="121.4">DHT22</text>
<text x="201.7" y="121.4">BH1750FVI</text>
<text x="101.3" y="131.3">MAN HINH OLED</text>
<text x="53.1" y="144.1">20X4 LCD I2C</text>
<text x="101.3" y="148.3">OLED</text>
<text x="163.5" y="144.1">RELAY 4 KENH</text>
<text x="194.7" y="146.9">SERVO</text>
<text x="241.3" y="155.4">Nguồn</text>
<text x="26.2" y="161.1">JP 2x2 2.54</text>
<text x="194.7" y="161.1">SERVO</text>
<text x="163.5" y="166.7">RELAY 4 KÊNH</text>
<text x="242.8" y="169.5">Nguồn SERVO</text>
</g>
<g font-size="1" fill="#000080">
<text x="103.8" y="33.6">2</text>
<text x="107.2" y="33.6">-DC</text>
<text x="103.8" y="39.3">1</text>
<text x="103.8" y="36.5">3</text>
<text x="107.2" y="39.3">+DC</text>
</g>
</svg>
